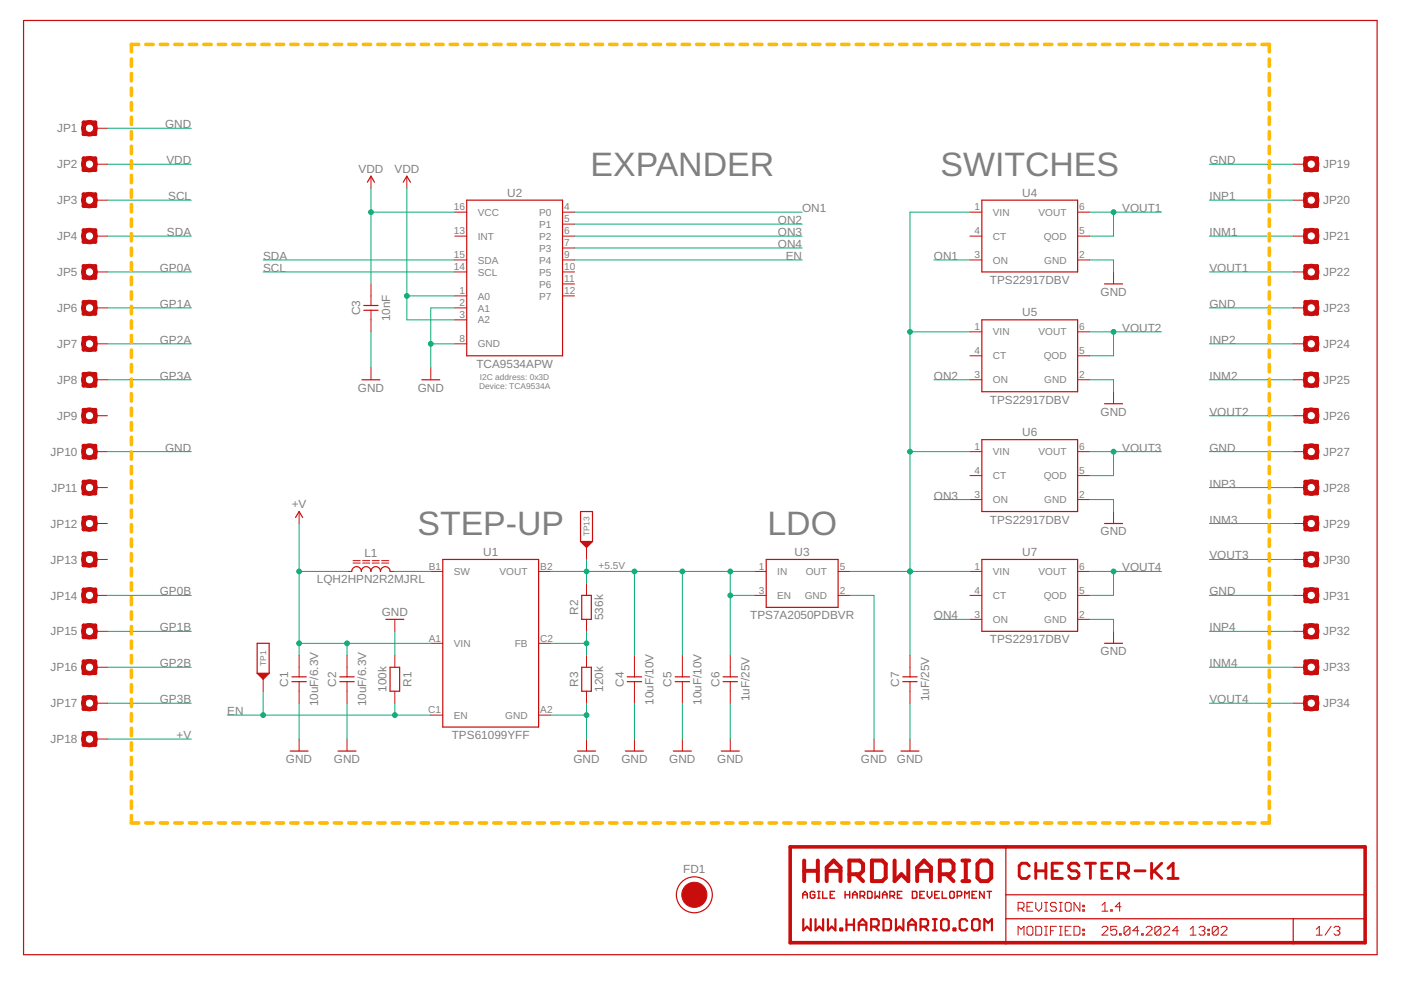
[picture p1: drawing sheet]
<svg xmlns="http://www.w3.org/2000/svg" width="297mm" height="210mm" viewBox="0 0 297 210" stroke-linecap="round" stroke-linejoin="round" font-family="sans-serif">
<g fill="none" stroke="#c90d0c" stroke-width=".61">
<path d="M218.2 183.6l-.5-.6h-1.1l-.5 .6v2.1l.5 .5h1.1l.5-.5M219.6 183v3.2M219.6 184.6h2.1M221.7 183v3.2M223.1 184.6h1.1M225.2 183h-2.1v3.2h2.1M228.7 183.6l-.5-.6h-1.1l-.5 .6v.5l.5 .5h1.1l.5 .6v.5l-.5 .5h-1.1l-.5-.5M230.1 183h2.2M231.2 183v3.2M233.6 184.6h1.1M235.8 183h-2.2v3.2h2.2M237.1 185.2h1.6l.6-.6v-1l-.6-.6h-1.6v3.2"/>
<path d="M238.2 185.2l1.1 1M240.6 184.6h2.2M244.2 183v3.2M244.7 184.6l1.6 1.6M246.3 183l-2.1 2.2M247.6 186.2h2.2M247.6 184.1l1.1-1.1v3.2"/>
</g>
<g fill="none" stroke="#c90d0c" stroke-width=".21">
<path d="M20.2 34.8h2.6M20.2 27.2h2.6M78.7 37.4v2.5M86.3 37.4v2.5M274.2 34.8h2.5M20.2 57.7h2.6M20.2 50.1h2.6M20.2 42.4h2.6M96.4 57.7h2.6M96.4 50.1h2.6M96.4 45h2.6M96.4 55.1h2.6"/>
<path d="M119.3 57.7h2.5M119.3 50.1h2.5M119.3 45h2.5M119.3 47.5h2.5M119.3 52.6h2.5M119.3 55.1h2.5M205.6 50.1h2.6M205.6 45h2.6M205.6 55.1h2.6M228.5 50.1h2.5M228.5 45h2.5M228.5 55.1h2.5"/>
<path d="M236.1 57.7v2.5M274.2 57.7h2.5M274.2 50.1h2.5M274.2 42.4h2.5M20.2 72.9h2.6M20.2 65.3h2.6M78.7 60.2v4.6M78.7 65.8v4.6M78.7 78v2.5M91.3 78v2.5M96.4 72.9h2.6M96.4 65.3h2.6"/>
<path d="M96.4 62.7h2.6M96.4 67.8h2.6M119.3 62.7h2.5M119.3 60.2h2.5M205.6 70.4h2.6M205.6 75.4h2.6M228.5 70.4h2.5M228.5 75.4h2.5M274.2 72.9h2.5M274.2 65.3h2.5M20.2 95.8h2.6M20.2 88.1h2.6"/>
<path d="M20.2 80.5h2.6M205.6 95.8h2.6M205.6 80.5h2.6M228.5 95.8h2.5M228.5 80.5h2.5M236.1 83.1v2.5M274.2 95.8h2.5M274.2 88.1h2.5M274.2 80.5h2.5M20.2 103.4h2.6M20.2 118.6h2.6M20.2 111h2.6"/>
<path d="M63.4 108.5v2.5M74.8 119.4h1.6M74.8 118.9h1.6M76.9 119.4h1.5M76.9 118.9h1.5M78.9 119.4h1.5M78.9 118.9h1.5M80.9 119.4h1.5M80.9 118.9h1.5M124.4 116.1v2.5M205.6 100.8h2.6M205.6 105.9h2.6"/>
<path d="M228.5 100.8h2.5M228.5 105.9h2.5M236.1 108.5v2.5M274.2 103.4h2.5M274.2 118.6h2.5M274.2 111h2.5M20.2 126.2h2.6M20.2 133.9h2.6M63.4 138.9v4.6M73.6 121.2h1M73.6 138.9v4.6M82.7 121.2h1"/>
<path d="M83.7 131.3v2.6M83.7 138.9v2.6M91.3 121.2h2.6M91.3 136.4h2.6M114.2 121.2h2.5M114.2 136.4h2.5M124.4 123.7v2.5M124.4 131.3v2.6M124.4 138.9v2.6M134.5 138.9v4.6M144.7 138.9v4.6M154.8 138.9v4.6"/>
<path d="M159.9 126.2h2.6M159.9 121.2h2.6M177.7 126.2h2.5M177.7 121.2h2.5M192.9 138.9v4.6M205.6 126.2h2.6M205.6 121.2h2.6M205.6 131.3h2.6M228.5 126.2h2.5M228.5 121.2h2.5M228.5 131.3h2.5M236.1 133.9v2.5"/>
<path d="M274.2 126.2h2.5M274.2 133.9h2.5M20.2 141.5h2.6M20.2 149.1h2.6M20.2 156.7h2.6M55.8 144v2.6M63.4 144.5v4.6M63.4 156.7v2.5M73.6 144.5v4.6M73.6 156.7v2.5M83.7 146.6v2.5M91.3 151.6h2.6"/>
<path d="M114.2 151.6h2.5M124.4 146.6v2.5M124.4 156.7v2.5M134.5 144.5v4.6M134.5 156.7v2.5M144.7 144.5v4.6M144.7 156.7v2.5M154.8 144.5v4.6M154.8 156.7v2.5M185.3 156.7v2.5M192.9 144.5v4.6M192.9 156.7v2.5"/>
<path d="M274.2 141.5h2.5M274.2 149.1h2.5M215.9 192.6h.9l.3-.3v-.7l-.3-.3h-.9v1.9M215.9 198.3v-1.9l.6 .6 .6-.6v1.9M216.5 192.6l.6 .6M217.7 196.7l.3-.3h.7l.3 .3v1.3l-.3 .3h-.7l-.3-.3zM217.7 192.3h.7M219 191.3h-1.3v1.9h1.3M219.6 196.4h.9l.4 .3v1.3l-.4 .3h-.9zM219.6 191.3v1.3l.6 .6 .7-.6v-1.3M221.5 198.3h.6M221.5 196.4h.6"/>
<path d="M221.5 193.2h.6M221.5 191.3h.6M221.8 191.3v1.9M221.8 196.4v1.9M222.7 197.3h.7M224 196.4h-1.3v1.9M224 191.6l-.3-.3h-.7l-.3 .3v.3l.3 .4h.7l.3 .3v.3l-.3 .3h-.7l-.3-.3M224.6 198.3h.6M224.6 196.4h.6M224.6 193.2h.6M224.6 191.3h.6M224.9 191.3v1.9"/>
<path d="M224.9 196.4v1.9M225.8 197.3h.7M225.8 191.6l.3-.3h.7l.3 .3v1.3l-.3 .3h-.7l-.3-.3zM227.1 196.4h-1.3v1.9h1.3M227.7 196.4h.9l.4 .3v1.3l-.4 .3h-.9zM229 191.3v1.9l-1.3-1.9v1.9M229.6 198h.3v.3h-.3zM229.6 197h.3v.3h-.3zM229.6 192.9h.3v.3h-.3zM229.6 191.9h.3v.4h-.3zM233.6 196.7l.4-.3h.6l.3 .3v.3l-1.3 1.3h1.3M233.6 191.9l.7-.6v1.9"/>
<path d="M233.6 193.2h1.3M235.5 192.9h.3v.3h-.3zM236.8 196.4h-1.3v.9l.6-.3h.4l.3 .3v.7l-.3 .3h-.7l-.3-.3M237.4 198h.3v.3h-.3zM237.7 192.3h-1.2l.9-1v1.9M239.6 196.7v1.3l-.4 .3h-.6l-.3-.3M239.6 196.7l-.4-.3h-.6l-.3 .3v1.3M239.6 196.7l-1.3 1.3M241.4 197.3h-1.2l.9-.9v1.9M242.1 198h.3v.3h-.3zM243 196.7l.3-.3h.6l.3 .3v.3l-1.2 1.3h1.2M246.1 196.7v1.3l-.3 .3h-.6l-.3-.3"/>
<path d="M246.1 196.7l-.3-.3h-.6l-.3 .3v1.3M246.1 196.7l-1.2 1.3M246.7 196.7l.4-.3h.6l.3 .3v.3l-1.3 1.3h1.3M249.9 197.3h-1.3l1-.9v1.9M252.3 198.3h1.3M252.3 197l.7-.6v1.9M254.2 196.7l.3-.3h.7l.3 .3v.3l-.3 .3M254.8 197.3h.4M255.2 197.3l.3 .4v.3l-.3 .3h-.7l-.3-.3M256.1 198h.3v.3h-.3zM256.1 197h.3v.3h-.3zM258.3 196.7v1.3l-.3 .3h-.7l-.3-.3"/>
<path d="M258.3 196.7l-.3-.3h-.7l-.3 .3v1.3M258.3 196.7l-1.3 1.3M258.9 196.7l.3-.3h.6l.3 .3v.3l-1.2 1.3h1.2M279.1 198.3h1.2M279.1 197l.6-.6v1.9M282.2 196.4l-1.3 1.9M282.8 196.7l.3-.3h.7l.3 .3v.3l-.3 .3M283.5 197.3h.3M283.8 197.3l.3 .4v.3l-.3 .3h-.7l-.3-.3"/>
</g>
<g fill="none" stroke="#c90d0c" stroke-width=".76">
<path d="M17.7 25.9h2.5v2.6h-2.5zM17.7 33.5h2.5v2.6h-2.5zM276.7 33.5h2.6v2.6h-2.6zM17.7 41.2h2.5v2.5h-2.5zM17.7 48.8h2.5v2.5h-2.5zM17.7 56.4h2.5v2.5h-2.5zM276.7 41.2h2.6v2.5h-2.6zM276.7 48.8h2.6v2.5h-2.6zM276.7 56.4h2.6v2.5h-2.6zM17.7 64h2.5v2.5h-2.5zM17.7 71.6h2.5v2.6h-2.5zM17.7 79.2h2.5v2.6h-2.5z"/>
<path d="M276.7 64h2.6v2.5h-2.6zM276.7 71.6h2.6v2.6h-2.6zM276.7 79.2h2.6v2.6h-2.6zM17.7 86.9h2.5v2.5h-2.5zM17.7 94.5h2.5v2.5h-2.5zM276.7 94.5h2.6v2.5h-2.6zM276.7 86.9h2.6v2.5h-2.6zM17.7 102.1h2.5v2.5h-2.5zM17.7 109.7h2.5v2.6h-2.5zM17.7 117.3h2.5v2.6h-2.5zM276.7 102.1h2.6v2.5h-2.6zM276.7 117.3h2.6v2.6h-2.6z"/>
<path d="M276.7 109.7h2.6v2.6h-2.6zM17.7 125h2.5v2.5h-2.5zM17.7 132.6h2.5v2.5h-2.5zM276.7 125h2.6v2.5h-2.6zM276.7 132.6h2.6v2.5h-2.6zM17.7 140.2h2.5v2.5h-2.5zM17.7 147.8h2.5v2.5h-2.5zM17.7 155.4h2.5v2.6h-2.5zM276.7 140.2h2.6v2.5h-2.6zM276.7 147.8h2.6v2.5h-2.6zM167.5 179.6h121.9v20.3h-121.9z"/>
</g>
<g fill="none" stroke="#c90d0c" stroke-width=".25">
<path d="M5 4.3h287v198.1h-287zM77.9 38.6l.8-1.2 .7 1.2M85.5 38.6l.8-1.2 .7 1.2M99 42.4h20.3v33h-20.3zM208.2 42.4h20.3v15.3h-20.3zM77.1 65.8h3.1M77.1 64.8h3.1M208.2 67.8h20.3v15.3h-20.3zM234.2 60.2h3.8M76.8 80.5h3.7M89.4 80.5h3.8M208.2 93.2h20.3v15.3h-20.3z"/>
<path d="M234.2 85.6h3.8M62.7 109.7l.7-1.2 .8 1.2M93.9 118.6h20.3v35.6h-20.3zM123.1 114.8v-6.3h2.5v6.3M123.1 114.8l1.3 1.3 1.2-1.3M123.1 114.8h2.5M123.3 114.9h2.1M123.5 115.1h1.7M123.6 115.2h1.5M123.7 115.3h1.3M123.8 115.4h1.1M124 115.6h.7"/>
<path d="M124.1 115.7h.5M124.2 115.8h.3M162.5 118.6h15.2v10.2h-15.2zM208.2 118.6h20.3v15.3h-20.3zM234.2 111h3.8M74.6 121.2a1.02 1.02 0 0 1 1-1.1 1.02 1.02 0 0 1 1 1.1 1.02 1.02 0 0 1 1-1.1 1.02 1.02 0 0 1 1.1 1.1 1.01 1.01 0 0 1 1-1.1 1.01 1.01 0 0 1 1 1.1 1.02 1.02 0 0 1 1-1.1 1.02 1.02 0 0 1 1 1.1M81.8 131.3h3.8M123.3 126.2h2.1v5.1h-2.1zM234.2 136.4h3.8M54.5 142.7v-6.3h2.6v6.3M54.5 142.7l1.3 1.3 1.3-1.3M54.5 142.7h2.6"/>
<path d="M54.8 142.9h2M54.9 143h1.8M55 143.1h1.6M55.2 143.3h1.2M55.3 143.4h1M55.4 143.5h.8M55.5 143.6h.5M55.7 143.8h.2M61.5 159.2h3.8M61.9 144.5h3M61.9 143.5h3M71.7 159.2h3.8"/>
<path d="M72.1 144.5h3M72.1 143.5h3M82.7 141.5h2v5.1h-2zM122.4 159.2h3.9M123.3 141.5h2.1v5.1h-2.1zM132.6 159.2h3.8M133 144.5h3M133 143.5h3M142.8 159.2h3.8M143.2 144.5h3M143.2 143.5h3M152.9 159.2h3.8"/>
<path d="M153.3 144.5h3.1M153.3 143.5h3.1M183.4 159.2h3.8M191 159.2h3.8M191.4 144.5h3.1M191.4 143.5h3.1M213.3 179.6v20.3M213.3 189.7h76.1M213.3 194.8h76.1M274.2 194.8v5.1"/>
<circle cx="147.2" cy="189.7" r="3.8"/>
</g>
<g fill="none" stroke="#c90d0c" stroke-width=".85">
<path d="M170.5 182.5v4.3M170.5 184.6h2.9M173.4 182.5v4.3M175.3 184.6h2.9M175.3 186.8v-2.9l1.4-1.4 1.5 1.4v2.9M180.1 185.4h2.2l.7-.8v-1.4l-.7-.7h-2.2v4.3M181.5 185.4l1.5 1.4M184.9 182.5h2.1l.8 .7v2.9l-.8 .7h-2.1zM189.7 182.5v4.3l1.4-1.4 1.5 1.4v-4.3M194.5 184.6h2.9M194.5 186.8v-2.9l1.4-1.4 1.5 1.4v2.9M199.3 185.4h2.1l.8-.8v-1.4l-.8-.7h-2.1v4.3"/>
<path d="M200.7 185.4l1.5 1.4M204 182.5h1.5M204 186.8h1.5M204.8 182.5v4.3M208 182.5h1.4l.8 .7v2.9l-.8 .7h-1.4l-.8-.7v-2.9z"/>
</g>
<g fill="none" stroke="#c90d0c" stroke-width=".3">
<path d="M170.2 190.4v-.9l.5-.5 .5 .5v.9M170.2 189.7h1M172.8 189.2l-.3-.2h-.5l-.2 .2v1l.2 .2h.5l.3-.2v-.5h-.5M173.4 189h.5M173.4 190.4h.5M173.6 189v1.4M174.4 189v1.4h1M176 189.7h.5M177 189h-1v1.4h1M179.2 189.7h.9M179.2 189v1.4M180.1 189v1.4"/>
<path d="M180.8 189.7h.9M180.8 190.4v-.9l.5-.5 .4 .5v.9M182.4 189.9h.7l.2-.2v-.5l-.2-.2h-.7v1.4M182.8 189.9l.5 .5M183.9 189h.8l.2 .2v1l-.2 .2h-.8zM185.5 189v1.4l.5-.5 .5 .5v-1.4M187.1 189.7h1M187.1 190.4v-.9l.5-.5 .5 .5v.9M188.7 189.9h.7l.3-.2v-.5l-.3-.2h-.7v1.4M189.2 189.9l.5 .5M190.3 189.7h.5M191.2 189h-.9v1.4h.9"/>
<path d="M193.4 189h.8l.2 .2v1l-.2 .2h-.8zM195 189.7h.5M196 189h-1v1.4h1M196.6 189v.9l.5 .5 .5-.5v-.9M198.2 189.7h.5M199.2 189h-1v1.4h1M199.8 189v1.4h.9M201.6 189h.5l.2 .2v1l-.2 .2h-.5l-.2-.2v-1zM202.9 189.9h.8l.2-.2v-.5l-.2-.2h-.8v1.4M204.5 190.4v-1.4l.5 .5 .5-.5v1.4M206.1 189.7h.5M207.1 189h-1v1.4h1"/>
<path d="M208.7 189v1.4l-1-1.4v1.4M209.3 189h.9M209.8 189v1.4"/>
</g>
<g fill="none" stroke="#c90d0c" stroke-width=".47">
<path d="M170.3 194.9v2.4l.8-.8 .8 .8v-2.4M172.9 194.9v2.4l.8-.8 .8 .8v-2.4M175.5 194.9v2.4l.8-.8 .8 .8v-2.4M178.2 196.9h.4v.4h-.4zM179.5 194.9v2.4M179.5 196.1h1.6M181.1 194.9v2.4M182.1 196.1h1.6M182.1 197.3v-1.6l.8-.8 .8 .8v1.6M184.7 196.5h1.2l.4-.4v-.8l-.4-.4h-1.2v2.4M185.5 196.5l.8 .8M187.3 194.9h1.2l.4 .4v1.6l-.4 .4h-1.2z"/>
<path d="M189.9 194.9v2.4l.8-.8 .8 .8v-2.4M192.6 196.1h1.6M192.6 197.3v-1.6l.8-.8 .8 .8v1.6M195.2 196.5h1.2l.4-.4v-.8l-.4-.4h-1.2v2.4M196 196.5l.8 .8M197.8 197.3h.8M197.8 194.9h.8M198.2 194.9v2.4M199.5 195.3l.4-.4h.8l.4 .4v1.6l-.4 .4h-.8l-.4-.4zM202.2 196.9h.4v.4h-.4zM205.1 195.3l-.4-.4h-.8l-.4 .4v1.6l.4 .4h.8l.4-.4M206.1 195.3l.4-.4h.8l.4 .4v1.6l-.4 .4h-.8l-.4-.4z"/>
<path d="M208.7 197.3v-2.4l.8 .8 .8-.8v2.4"/>
</g>
<g fill="#c90d0c" stroke="#c90d0c" stroke-width=".21">
<path d="M17.8 102.3a1.65 1.65 0 0 1 2.6 .2 1.65 1.65 0 0 1-1 2.5 1.65 1.65 0 0 1-2.1-1.6h.8a.89 .89 0 0 1 1.3-.8 .89 .89 0 0 1 .1 1.5 .89 .89 0 0 1-1.4-.5v-.2h-.8l.1-.4z" fill-rule="evenodd"/>
<path d="M17.8 125.1a1.65 1.65 0 0 1 2.6 .3 1.65 1.65 0 0 1-1 2.4 1.65 1.65 0 0 1-2.1-1.6h.8a.89 .89 0 0 1 1.3-.7 .89 .89 0 0 1 .1 1.5 .89 .89 0 0 1-1.4-.6v-.2h-.8l.1-.4z" fill-rule="evenodd"/>
<path d="M17.8 132.7a1.65 1.65 0 0 1 2.6 .3 1.65 1.65 0 0 1-1 2.4 1.65 1.65 0 0 1-2.1-1.5h.8a.89 .89 0 0 1 1.3-.8 .89 .89 0 0 1 .1 1.5 .89 .89 0 0 1-1.4-.5v-.2h-.8l.1-.5z" fill-rule="evenodd"/>
<path d="M17.8 140.3a1.65 1.65 0 0 1 2.6 .3 1.65 1.65 0 0 1-1 2.4 1.65 1.65 0 0 1-2.1-1.5h.8a.89 .89 0 0 1 1.3-.8 .89 .89 0 0 1 .1 1.5 .89 .89 0 0 1-1.4-.5v-.2h-.8l.1-.4z" fill-rule="evenodd"/>
<path d="M17.8 148a1.65 1.65 0 0 1 2.6 .2 1.65 1.65 0 0 1-1 2.5 1.65 1.65 0 0 1-2.1-1.6h.8a.89 .89 0 0 1 1.3-.8 .89 .89 0 0 1 .1 1.5 .89 .89 0 0 1-1.4-.5v-.2h-.8l.1-.4z" fill-rule="evenodd"/>
<path d="M17.8 94.6a1.65 1.65 0 0 1 2.6 .3 1.65 1.65 0 0 1-1 2.4 1.65 1.65 0 0 1-2.1-1.5h.8a.89 .89 0 0 1 1.3-.8 .89 .89 0 0 1 .1 1.5 .89 .89 0 0 1-1.4-.5v-.2h-.8l.1-.4z" fill-rule="evenodd"/>
<path d="M17.8 117.5a1.65 1.65 0 0 1 2.6 .2 1.65 1.65 0 0 1-1 2.5 1.65 1.65 0 0 1-2.1-1.6h.8a.89 .89 0 0 1 1.3-.8 .89 .89 0 0 1 .1 1.5 .89 .89 0 0 1-1.4-.5v-.2h-.8l.1-.4z" fill-rule="evenodd"/>
<path d="M17.8 109.9a1.65 1.65 0 0 1 2.6 .2 1.65 1.65 0 0 1-1 2.5 1.65 1.65 0 0 1-2.1-1.6h.8a.89 .89 0 0 1 1.3-.8 .89 .89 0 0 1 .1 1.5 .89 .89 0 0 1-1.4-.5v-.2h-.8l.1-.4z" fill-rule="evenodd"/>
<path d="M276.8 148a1.66 1.66 0 0 1 2.6 .2 1.66 1.66 0 0 1-.9 2.5 1.66 1.66 0 0 1-2.1-1.6h.7a.89 .89 0 0 1 1.3-.8 .89 .89 0 0 1 .2 1.5 .89 .89 0 0 1-1.5-.5v-.2h-.7z" fill-rule="evenodd"/>
<path d="M276.8 140.3a1.66 1.66 0 0 1 2.6 .3 1.66 1.66 0 0 1-.9 2.5 1.66 1.66 0 0 1-2.1-1.6h.7a.89 .89 0 0 1 1.3-.8 .89 .89 0 0 1 .2 1.5 .89 .89 0 0 1-1.5-.5v-.2h-.7z" fill-rule="evenodd"/>
<path d="M276.8 132.7a1.66 1.66 0 0 1 2.6 .3 1.66 1.66 0 0 1-.9 2.4 1.66 1.66 0 0 1-2.1-1.5h.7a.89 .89 0 0 1 1.3-.8 .89 .89 0 0 1 .2 1.5 .89 .89 0 0 1-1.5-.5v-.2h-.7z" fill-rule="evenodd"/>
<path d="M276.8 125.1a1.66 1.66 0 0 1 2.6 .3 1.66 1.66 0 0 1-.9 2.4 1.66 1.66 0 0 1-2.1-1.6h.7a.89 .89 0 0 1 1.3-.7 .89 .89 0 0 1 .2 1.5 .89 .89 0 0 1-1.5-.6v-.2h-.7z" fill-rule="evenodd"/>
<path d="M276.8 117.5a1.66 1.66 0 0 1 2.6 .2 1.66 1.66 0 0 1-.9 2.5 1.66 1.66 0 0 1-2.1-1.6h.7a.89 .89 0 0 1 1.3-.8 .89 .89 0 0 1 .2 1.5 .89 .89 0 0 1-1.5-.5v-.2h-.7z" fill-rule="evenodd"/>
<path d="M276.8 109.9a1.66 1.66 0 0 1 2.6 .2 1.66 1.66 0 0 1-.9 2.5 1.66 1.66 0 0 1-2.1-1.6h.7a.89 .89 0 0 1 1.3-.8 .89 .89 0 0 1 .2 1.5 .89 .89 0 0 1-1.5-.5v-.2h-.7z" fill-rule="evenodd"/>
<path d="M276.8 102.3a1.66 1.66 0 0 1 2.6 .2 1.66 1.66 0 0 1-.9 2.5 1.66 1.66 0 0 1-2.1-1.6h.7a.89 .89 0 0 1 1.3-.8 .89 .89 0 0 1 .2 1.5 .89 .89 0 0 1-1.5-.5v-.2h-.7z" fill-rule="evenodd"/>
<path d="M276.8 94.6a1.66 1.66 0 0 1 2.6 .3 1.66 1.66 0 0 1-.9 2.5 1.66 1.66 0 0 1-2.1-1.6h.7a.89 .89 0 0 1 1.3-.8 .89 .89 0 0 1 .2 1.5 .89 .89 0 0 1-1.5-.5v-.2h-.7z" fill-rule="evenodd"/>
<path d="M17.8 155.6a1.65 1.65 0 0 1 2.6 .2 1.65 1.65 0 0 1-1 2.5 1.65 1.65 0 0 1-2.1-1.6h.8a.9 .9 0 0 1 1.3-.8 .9 .9 0 0 1 .1 1.5 .9 .9 0 0 1-1.4-.5v-.2h-.8l.1-.4z" fill-rule="evenodd"/>
<path d="M17.8 87a1.65 1.65 0 0 1 2.6 .3 1.65 1.65 0 0 1-1 2.4 1.65 1.65 0 0 1-2.1-1.6h.8a.9 .9 0 0 1 1.3-.7 .9 .9 0 0 1 .1 1.5 .9 .9 0 0 1-1.4-.5v-.3h-.8l.1-.4z" fill-rule="evenodd"/>
<path d="M17.8 79.4a1.65 1.65 0 0 1 2.6 .3 1.65 1.65 0 0 1-1 2.4 1.65 1.65 0 0 1-2.1-1.6h.8a.9 .9 0 0 1 1.3-.7 .9 .9 0 0 1 .1 1.5 .9 .9 0 0 1-1.4-.5v-.3h-.8l.1-.4z" fill-rule="evenodd"/>
<path d="M17.8 71.8a1.65 1.65 0 0 1 2.6 .2 1.65 1.65 0 0 1-1 2.5 1.65 1.65 0 0 1-2.1-1.6h.8a.9 .9 0 0 1 1.3-.8 .9 .9 0 0 1 .1 1.5 .9 .9 0 0 1-1.4-.5v-.2h-.8l.1-.4z" fill-rule="evenodd"/>
<path d="M17.8 64.2a1.65 1.65 0 0 1 2.6 .2 1.65 1.65 0 0 1-1 2.5 1.65 1.65 0 0 1-2.1-1.6h.8a.9 .9 0 0 1 1.3-.8 .9 .9 0 0 1 .1 1.5 .9 .9 0 0 1-1.4-.5v-.2h-.8l.1-.4z" fill-rule="evenodd"/>
<path d="M17.8 56.5a1.65 1.65 0 0 1 2.6 .3 1.65 1.65 0 0 1-1 2.4 1.65 1.65 0 0 1-2.1-1.5h.8a.9 .9 0 0 1 1.3-.8 .9 .9 0 0 1 .1 1.5 .9 .9 0 0 1-1.4-.5v-.2h-.8l.1-.4z" fill-rule="evenodd"/>
<path d="M17.8 48.9a1.65 1.65 0 0 1 2.6 .3 1.65 1.65 0 0 1-1 2.4 1.65 1.65 0 0 1-2.1-1.5h.8a.89 .89 0 0 1 1.3-.8 .89 .89 0 0 1 .1 1.5 .89 .89 0 0 1-1.4-.5v-.2h-.8l.1-.5z" fill-rule="evenodd"/>
<path d="M17.8 41.3a1.65 1.65 0 0 1 2.6 .3 1.65 1.65 0 0 1-1 2.4 1.65 1.65 0 0 1-2.1-1.6h.8a.89 .89 0 0 1 1.3-.7 .89 .89 0 0 1 .1 1.5 .89 .89 0 0 1-1.4-.5v-.3h-.8l.1-.4z" fill-rule="evenodd"/>
<path d="M17.8 33.7a1.65 1.65 0 0 1 2.6 .2 1.65 1.65 0 0 1-1 2.5 1.65 1.65 0 0 1-2.1-1.6h.8a.89 .89 0 0 1 1.3-.8 .89 .89 0 0 1 .1 1.5 .89 .89 0 0 1-1.4-.5v-.2h-.8l.1-.4z" fill-rule="evenodd"/>
<path d="M17.8 26.1a1.65 1.65 0 0 1 2.6 .2 1.65 1.65 0 0 1-1 2.5 1.65 1.65 0 0 1-2.1-1.6h.8a.89 .89 0 0 1 1.3-.8 .89 .89 0 0 1 .1 1.5 .89 .89 0 0 1-1.4-.5v-.2h-.8l.1-.4z" fill-rule="evenodd"/>
<path d="M276.8 87a1.66 1.66 0 0 1 2.6 .3 1.66 1.66 0 0 1-.9 2.4 1.66 1.66 0 0 1-2.1-1.6h.7a.9 .9 0 0 1 1.3-.7 .9 .9 0 0 1 .2 1.5 .9 .9 0 0 1-1.5-.5v-.3h-.7z" fill-rule="evenodd"/>
<path d="M276.8 79.4a1.66 1.66 0 0 1 2.6 .3 1.66 1.66 0 0 1-.9 2.4 1.66 1.66 0 0 1-2.1-1.6h.7a.9 .9 0 0 1 1.3-.7 .9 .9 0 0 1 .2 1.5 .9 .9 0 0 1-1.5-.5v-.3h-.7z" fill-rule="evenodd"/>
<path d="M276.8 71.8a1.66 1.66 0 0 1 2.6 .2 1.66 1.66 0 0 1-.9 2.5 1.66 1.66 0 0 1-2.1-1.6h.7a.9 .9 0 0 1 1.3-.8 .9 .9 0 0 1 .2 1.5 .9 .9 0 0 1-1.5-.5v-.2h-.7z" fill-rule="evenodd"/>
<path d="M276.8 64.2a1.66 1.66 0 0 1 2.6 .2 1.66 1.66 0 0 1-.9 2.5 1.66 1.66 0 0 1-2.1-1.6h.7a.9 .9 0 0 1 1.3-.8 .9 .9 0 0 1 .2 1.5 .9 .9 0 0 1-1.5-.5v-.2h-.7z" fill-rule="evenodd"/>
<path d="M276.8 56.5a1.66 1.66 0 0 1 2.6 .3 1.66 1.66 0 0 1-.9 2.5 1.66 1.66 0 0 1-2.1-1.6h.7a.9 .9 0 0 1 1.3-.8 .9 .9 0 0 1 .2 1.5 .9 .9 0 0 1-1.5-.5v-.2h-.7z" fill-rule="evenodd"/>
<path d="M276.8 48.9a1.66 1.66 0 0 1 2.6 .3 1.66 1.66 0 0 1-.9 2.4 1.66 1.66 0 0 1-2.1-1.5h.7a.89 .89 0 0 1 1.3-.8 .89 .89 0 0 1 .2 1.5 .89 .89 0 0 1-1.5-.5v-.2h-.7z" fill-rule="evenodd"/>
<path d="M276.8 41.3a1.66 1.66 0 0 1 2.6 .3 1.66 1.66 0 0 1-.9 2.4 1.66 1.66 0 0 1-2.1-1.6h.7a.89 .89 0 0 1 1.3-.7 .89 .89 0 0 1 .2 1.5 .89 .89 0 0 1-1.5-.5v-.3h-.7z" fill-rule="evenodd"/>
<path d="M276.8 33.7a1.66 1.66 0 0 1 2.6 .2 1.66 1.66 0 0 1-.9 2.5 1.66 1.66 0 0 1-2.1-1.6h.7a.89 .89 0 0 1 1.3-.8 .89 .89 0 0 1 .2 1.5 .89 .89 0 0 1-1.5-.5v-.2h-.7z" fill-rule="evenodd"/>
<circle cx="147.2" cy="189.7" r="2.67"/>
</g>
<g fill="none" stroke="#0dab76" stroke-width=".21">
<path d="M22.8 34.8h17.8M22.8 27.2h17.8M78.7 39.9v20.3M86.3 39.9v27.9h10.1M256.4 34.8h17.8M22.8 50.1h17.8M22.8 57.7h17.8M22.8 42.4h17.8M55.8 55.1h40.6M55.8 57.7h40.6M78.7 45h17.7M121.8 55.1h48.3"/>
<path d="M121.8 45h48.3M121.8 50.1h48.3M121.8 47.5h48.3M121.8 52.6h48.3M198 55.1h7.6M205.6 45h-12.7v93.9M231 55.1h5.1v2.6M231 45h15.3M236.1 45v5.1h-5.1M256.4 50.1h17.8M256.4 57.7h17.8M256.4 42.4h17.8"/>
<path d="M22.8 65.3h17.8M22.8 72.9h17.8M78.7 70.4v7.6M86.3 62.7h10.1M91.3 72.9h5.1M96.4 65.3h-5.1v12.7M192.9 70.4h12.7M231 70.4h15.3M236.1 70.4v5h-5.1M256.4 65.3h17.8M256.4 72.9h17.8M22.8 95.8h17.8"/>
<path d="M22.8 80.5h17.8M192.9 95.8h12.7M198 80.5h7.6M231 95.8h15.3M231 80.5h5.1v2.6M236.1 95.8v5h-5.1M256.4 95.8h17.8M256.4 80.5h17.8M256.4 88.1h17.8M63.4 111v27.9M124.4 118.6v5.1M198 105.9h7.6"/>
<path d="M231 105.9h5.1v2.6M256.4 111h17.8M256.4 103.4h17.8M256.4 118.6h17.8M22.8 126.2h17.8M22.8 133.9h17.8M63.4 136.4h27.9M63.4 121.2h10.2M73.6 136.4v2.5M83.7 133.9v5M83.7 121.2h7.6M116.7 136.4h7.7"/>
<path d="M116.7 121.2h43.2M124.4 133.9v5M134.5 121.2v17.7M144.7 121.2v17.7M154.8 126.2h5.1M154.8 121.2v17.7M180.2 126.2h5.1v30.5M180.2 121.2h25.4M198 131.3h7.6M231 131.3h5.1v2.6M231 121.2h15.3M236.1 121.2v5h-5.1"/>
<path d="M256.4 126.2h17.8M256.4 133.9h17.8M22.8 141.5h17.8M22.8 149.1h17.8M22.8 156.7h17.8M48.2 151.6h43.1M55.8 146.6v5M63.4 149.1v7.6M73.6 149.1v7.6M83.7 149.1v2.5M116.7 151.6h7.7M124.4 149.1v7.6"/>
<path d="M134.5 149.1v7.6M144.7 149.1v7.6M154.8 149.1v7.6M192.9 149.1v7.6M256.4 141.5h17.8M256.4 149.1h17.8"/>
</g>
<g fill="#0dab76" stroke="#0dab76" stroke-width=".21">
<circle cx="91.3" cy="72.9" r=".51"/>
<circle cx="124.4" cy="151.6" r=".51"/>
<circle cx="78.7" cy="45" r=".51"/>
<circle cx="86.3" cy="62.7" r=".51"/>
<circle cx="63.4" cy="136.4" r=".51"/>
<circle cx="73.6" cy="136.4" r=".51"/>
<circle cx="63.4" cy="121.2" r=".51"/>
<circle cx="192.9" cy="95.8" r=".51"/>
<circle cx="192.9" cy="121.2" r=".51"/>
<circle cx="192.9" cy="70.4" r=".51"/>
<circle cx="83.7" cy="151.6" r=".51"/>
<circle cx="55.8" cy="151.6" r=".51"/>
<circle cx="236.1" cy="45" r=".51"/>
<circle cx="236.1" cy="70.4" r=".51"/>
<circle cx="236.1" cy="95.8" r=".51"/>
<circle cx="236.1" cy="121.2" r=".51"/>
<circle cx="134.5" cy="121.2" r=".51"/>
<circle cx="144.7" cy="121.2" r=".51"/>
<circle cx="124.4" cy="121.2" r=".51"/>
<circle cx="154.8" cy="126.2" r=".51"/>
<circle cx="154.8" cy="121.2" r=".51"/>
<circle cx="124.4" cy="136.4" r=".51"/>
</g>
<g fill="none" stroke="#ffba08" stroke-width=".76">
<path d="M27.9 12.5v1.6M27.9 15.6v1.5M27.9 18.7v1.5M29.4 9.4h-1.5v1.6M30.9 9.4h1.6M34 9.4h1.5M37.1 9.4h1.5M40.2 9.4h1.5M43.2 9.4h1.6M46.3 9.4h1.5M49.4 9.4h1.5M52.4 9.4h1.6"/>
<path d="M55.5 9.4h1.6M58.6 9.4h1.5M61.7 9.4h1.5M64.7 9.4h1.6M67.8 9.4h1.6M70.9 9.4h1.5M74 9.4h1.5M77 9.4h1.6M80.1 9.4h1.5M83.2 9.4h1.5M86.3 9.4h1.5M89.3 9.4h1.6"/>
<path d="M92.4 9.4h1.5M95.5 9.4h1.5M98.5 9.4h1.6M101.6 9.4h1.6M104.7 9.4h1.5M107.8 9.4h1.5M110.8 9.4h1.6M113.9 9.4h1.5M117 9.4h1.5M120.1 9.4h1.5M123.1 9.4h1.6M126.2 9.4h1.5"/>
<path d="M129.3 9.4h1.5M132.3 9.4h1.6M135.4 9.4h1.6M138.5 9.4h1.5M141.6 9.4h1.5M144.6 9.4h1.6M147.7 9.4h1.6M150.8 9.4h1.5M153.9 9.4h1.5M156.9 9.4h1.6M160 9.4h1.5M163.1 9.4h1.5"/>
<path d="M166.2 9.4h1.5M169.2 9.4h1.6M172.3 9.4h1.5M175.4 9.4h1.5M178.4 9.4h1.6M181.5 9.4h1.6M184.6 9.4h1.5M187.7 9.4h1.5M190.7 9.4h1.6M193.8 9.4h1.6M196.9 9.4h1.5M200 9.4h1.5"/>
<path d="M203 9.4h1.6M206.1 9.4h1.5M209.2 9.4h1.5M212.2 9.4h1.6M215.3 9.4h1.6M218.4 9.4h1.5M221.5 9.4h1.5M224.5 9.4h1.6M227.6 9.4h1.6M230.7 9.4h1.5M233.8 9.4h1.5M236.8 9.4h1.6"/>
<path d="M239.9 9.4h1.5M243 9.4h1.5M246.1 9.4h1.5M249.1 9.4h1.6M252.2 9.4h1.5M255.3 9.4h1.5M258.3 9.4h1.6M261.4 9.4h1.6M264.5 9.4h1.5M267.6 9.4h1.5v1.6M269.1 12.5v1.6M269.1 15.6v1.5"/>
<path d="M269.1 18.7v1.5M27.9 21.8v1.5M27.9 24.8v1.6M27.9 27.9v1.6M27.9 31v1.6M27.9 34.1v1.6M27.9 37.2v1.5M269.1 21.8v1.5M269.1 24.8v1.6M269.1 27.9v1.6M269.1 31v1.6M269.1 34.1v1.6"/>
<path d="M269.1 37.2v1.5M27.9 40.3v1.5M27.9 43.3v1.6M27.9 46.4v1.6M27.9 49.5v1.6M27.9 52.6v1.6M27.9 55.7v1.6M27.9 58.8v1.5M269.1 40.3v1.5M269.1 43.3v1.6M269.1 46.4v1.6M269.1 49.5v1.6"/>
<path d="M269.1 52.6v1.6M269.1 55.7v1.6M269.1 58.8v1.5M27.9 61.9v1.5M27.9 64.9v1.6M27.9 68v1.6M27.9 71.1v1.6M27.9 74.2v1.6M27.9 77.3v1.5M269.1 61.9v1.5M269.1 64.9v1.6M269.1 68v1.6"/>
<path d="M269.1 71.1v1.6M269.1 74.2v1.6M269.1 77.3v1.5M27.9 80.4v1.5M27.9 83.5v1.5M27.9 86.6v1.5M27.9 89.6v1.6M27.9 92.7v1.6M27.9 95.8v1.6M27.9 98.9v1.5M269.1 80.4v1.5M269.1 83.5v1.5"/>
<path d="M269.1 86.6v1.5M269.1 89.6v1.6M269.1 92.7v1.6M269.1 95.8v1.6M269.1 98.9v1.5M27.9 102v1.5M27.9 105.1v1.5M27.9 108.1v1.6M27.9 111.2v1.6M27.9 114.3v1.6M27.9 117.4v1.6M269.1 102v1.5"/>
<path d="M269.1 105.1v1.5M269.1 108.1v1.6M269.1 111.2v1.6M269.1 114.3v1.6M269.1 117.4v1.6M27.9 120.5v1.5M27.9 123.6v1.5M27.9 126.6v1.6M27.9 129.7v1.6M27.9 132.8v1.6M27.9 135.9v1.6M27.9 139v1.5"/>
<path d="M269.1 120.5v1.5M269.1 123.6v1.5M269.1 126.6v1.6M269.1 129.7v1.6M269.1 132.8v1.6M269.1 135.9v1.6M269.1 139v1.5M27.9 142.1v1.5M27.9 145.2v1.5M27.9 148.3v1.5M27.9 151.3v1.6M27.9 154.4v1.6"/>
<path d="M27.9 157.5v1.6M269.1 142.1v1.5M269.1 145.2v1.5M269.1 148.3v1.5M269.1 151.3v1.6M269.1 154.4v1.6M269.1 157.5v1.6M27.9 172.9v1.6h1.5M27.9 160.6v1.5M27.9 163.7v1.5M27.9 166.8v1.5M27.9 169.8v1.6"/>
<path d="M30.9 174.5h1.6M34 174.5h1.5M37.1 174.5h1.5M40.2 174.5h1.5M43.2 174.5h1.6M46.3 174.5h1.5M49.4 174.5h1.5M52.4 174.5h1.6M55.5 174.5h1.6M58.6 174.5h1.5M61.7 174.5h1.5M64.7 174.5h1.6"/>
<path d="M67.8 174.5h1.6M70.9 174.5h1.5M74 174.5h1.5M77 174.5h1.6M80.1 174.5h1.5M83.2 174.5h1.5M86.3 174.5h1.5M89.3 174.5h1.6M92.4 174.5h1.5M95.5 174.5h1.5M98.5 174.5h1.6M101.6 174.5h1.6"/>
<path d="M104.7 174.5h1.5M107.8 174.5h1.5M110.8 174.5h1.6M113.9 174.5h1.5M117 174.5h1.5M120.1 174.5h1.5M123.1 174.5h1.6M126.2 174.5h1.5M129.3 174.5h1.5M132.3 174.5h1.6M135.4 174.5h1.6M138.5 174.5h1.5"/>
<path d="M141.6 174.5h1.5M144.6 174.5h1.6M147.7 174.5h1.6M150.8 174.5h1.5M153.9 174.5h1.5M156.9 174.5h1.6M160 174.5h1.5M163.1 174.5h1.5M166.2 174.5h1.5M169.2 174.5h1.6M172.3 174.5h1.5M175.4 174.5h1.5"/>
<path d="M178.4 174.5h1.6M181.5 174.5h1.6M184.6 174.5h1.5M187.7 174.5h1.5M190.7 174.5h1.6M193.8 174.5h1.6M196.9 174.5h1.5M200 174.5h1.5M203 174.5h1.6M206.1 174.5h1.5M209.2 174.5h1.5M212.2 174.5h1.6"/>
<path d="M215.3 174.5h1.6M218.4 174.5h1.5M221.5 174.5h1.5M224.5 174.5h1.6M227.6 174.5h1.6M230.7 174.5h1.5M233.8 174.5h1.5M236.8 174.5h1.6M239.9 174.5h1.5M243 174.5h1.5M246.1 174.5h1.5M249.1 174.5h1.6"/>
<path d="M252.2 174.5h1.5M255.3 174.5h1.5M258.3 174.5h1.6M261.4 174.5h1.6M264.5 174.5h1.5M269.1 160.6v1.5M269.1 163.7v1.5M269.1 166.8v1.5M269.1 169.8v1.6M269.1 172.9v1.6h-1.5"/>
</g>
<g font-size="7.2" fill="#808080">
<text x="125.2" y="37.4">EXPANDER</text>
<text x="199.4" y="37.4">SWITCHES</text>
<text x="88.5" y="113.5">STEP-UP</text>
<text x="162.7" y="113.5">LDO</text>
</g>
<g font-size="2.5" fill="#808080">
<text x="12.1" y="28.1">JP1</text>
<text x="35" y="27.2">GND</text>
<text x="12.1" y="35.7">JP2</text>
<text x="35.3" y="34.8">VDD</text>
<text x="256.4" y="34.8">GND</text>
<text x="280.5" y="35.7">JP19</text>
<text x="76" y="36.6">VDD</text>
<text x="83.6" y="36.6">VDD</text>
<text x="107.5" y="41.7">U2</text>
<text x="216.7" y="41.7">U4</text>
<text x="12.1" y="43.3">JP3</text>
<text x="35.7" y="42.4">SCL</text>
<text x="164.9" y="47.5">ON2</text>
<text x="170.1" y="45">ON1</text>
<text x="237.9" y="45">VOUT1</text>
<text x="256.4" y="42.4">INP1</text>
<text x="280.5" y="43.3">JP20</text>
<text x="12.1" y="50.9">JP4</text>
<text x="35.4" y="50">SDA</text>
<text x="164.9" y="50">ON3</text>
<text x="164.9" y="52.6">ON4</text>
<text x="256.4" y="50">INM1</text>
<text x="280.5" y="50.9">JP21</text>
<text x="12.1" y="58.6">JP5</text>
<text x="33.9" y="57.7">GP0A</text>
<text x="55.8" y="55.1">SDA</text>
<text x="55.8" y="57.7">SCL</text>
<text x="166.6" y="55.1">EN</text>
<text x="198" y="55.1">ON1</text>
<text x="256.4" y="57.7">VOUT1</text>
<text x="280.5" y="58.6">JP22</text>
<text x="33.9" y="65.3">GP1A</text>
<text x="209.9" y="60.2">TPS22917DBV</text>
<text x="233.3" y="62.7">GND</text>
<text x="256.4" y="65.3">GND</text>
<text x="12.1" y="66.2">JP6</text>
<text x="76.4" y="66.9" transform="rotate(-90 76.4 66.9)">C3</text>
<text x="82.7" y="68.1" transform="rotate(-90 82.7 68.1)">10nF</text>
<text x="216.7" y="67.1">U5</text>
<text x="237.9" y="70.4">VOUT2</text>
<text x="280.5" y="66.2">JP23</text>
<text x="12.1" y="73.8">JP7</text>
<text x="33.9" y="72.9">GP2A</text>
<text x="101" y="78">TCA9534APW</text>
<text x="256.4" y="72.9">INP2</text>
<text x="280.5" y="73.8">JP24</text>
<text x="12.1" y="81.4">JP8</text>
<text x="33.9" y="80.5">GP3A</text>
<text x="75.9" y="83.1">GND</text>
<text x="88.6" y="83.1">GND</text>
<text x="198" y="80.5">ON2</text>
<text x="256.4" y="80.5">INM2</text>
<text x="280.5" y="81.4">JP25</text>
<text x="12.1" y="89">JP9</text>
<text x="209.9" y="85.6">TPS22917DBV</text>
<text x="233.3" y="88.1">GND</text>
<text x="256.4" y="88.1">VOUT2</text>
<text x="280.5" y="89">JP26</text>
<text x="35" y="95.8">GND</text>
<text x="216.7" y="92.5">U6</text>
<text x="237.9" y="95.8">VOUT3</text>
<text x="256.4" y="95.8">GND</text>
<text x="10.7" y="96.6">JP10</text>
<text x="280.5" y="96.6">JP27</text>
<text x="10.9" y="104.3">JP11</text>
<text x="61.8" y="107.7">+V</text>
<text x="198" y="105.9">ON3</text>
<text x="256.4" y="103.4">INP3</text>
<text x="280.5" y="104.3">JP28</text>
<text x="10.7" y="111.9">JP12</text>
<text x="209.9" y="111">TPS22917DBV</text>
<text x="233.3" y="113.5">GND</text>
<text x="256.4" y="111">INM3</text>
<text x="280.5" y="111.9">JP29</text>
<text x="10.7" y="119.5">JP13</text>
<text x="77.3" y="118.1">L1</text>
<text x="102.5" y="117.9">U1</text>
<text x="168.5" y="117.9">U3</text>
<text x="216.7" y="117.9">U7</text>
<text x="256.4" y="118.6">VOUT3</text>
<text x="280.5" y="119.5">JP30</text>
<text x="67.2" y="123.7">LQH2HPN2R2MJRL</text>
<text x="237.9" y="121.2">VOUT4</text>
<text x="10.7" y="127.1">JP14</text>
<text x="33.9" y="126.2">GP0B</text>
<text x="81" y="130.5">GND</text>
<text x="122.6" y="130.4" transform="rotate(-90 122.6 130.4)">R2</text>
<text x="127.9" y="131.5" transform="rotate(-90 127.9 131.5)">536k</text>
<text x="159" y="131.3">TPS7A2050PDBVR</text>
<text x="198" y="131.3">ON4</text>
<text x="256.4" y="126.2">GND</text>
<text x="280.5" y="127.1">JP31</text>
<text x="10.7" y="134.7">JP15</text>
<text x="33.9" y="133.9">GP1B</text>
<text x="209.9" y="136.4">TPS22917DBV</text>
<text x="256.4" y="133.9">INP4</text>
<text x="280.5" y="134.7">JP32</text>
<text x="10.7" y="142.4">JP16</text>
<text x="33.9" y="141.5">GP2B</text>
<text x="233.3" y="138.9">GND</text>
<text x="256.4" y="141.5">INM4</text>
<text x="280.5" y="142.4">JP33</text>
<text x="10.7" y="150">JP17</text>
<text x="33.9" y="149.1">GP3B</text>
<text x="61.1" y="145.6" transform="rotate(-90 61.1 145.6)">C1</text>
<text x="67.5" y="149.8" transform="rotate(-90 67.5 149.8)">10uF/6.3V</text>
<text x="71.3" y="145.6" transform="rotate(-90 71.3 145.6)">C2</text>
<text x="77.6" y="149.8" transform="rotate(-90 77.6 149.8)">10uF/6.3V</text>
<text x="81.9" y="146.7" transform="rotate(-90 81.9 146.7)">100k</text>
<text x="87.3" y="145.6" transform="rotate(-90 87.3 145.6)">R1</text>
<text x="122.6" y="145.6" transform="rotate(-90 122.6 145.6)">R3</text>
<text x="127.9" y="146.7" transform="rotate(-90 127.9 146.7)">120k</text>
<text x="132.2" y="145.6" transform="rotate(-90 132.2 145.6)">C4</text>
<text x="138.6" y="149.4" transform="rotate(-90 138.6 149.4)">10uF/10V</text>
<text x="142.4" y="145.6" transform="rotate(-90 142.4 145.6)">C5</text>
<text x="148.7" y="149.4" transform="rotate(-90 148.7 149.4)">10uF/10V</text>
<text x="152.5" y="145.6" transform="rotate(-90 152.5 145.6)">C6</text>
<text x="158.9" y="148.7" transform="rotate(-90 158.9 148.7)">1uF/25V</text>
<text x="190.6" y="145.6" transform="rotate(-90 190.6 145.6)">C7</text>
<text x="197" y="148.7" transform="rotate(-90 197 148.7)">1uF/25V</text>
<text x="256.4" y="149.1">VOUT4</text>
<text x="280.5" y="150">JP34</text>
<text x="48.2" y="151.6">EN</text>
<text x="10.7" y="157.6">JP18</text>
<text x="37.4" y="156.7">+V</text>
<text x="60.6" y="161.8">GND</text>
<text x="70.8" y="161.8">GND</text>
<text x="95.8" y="156.7">TPS61099YFF</text>
<text x="121.6" y="161.8">GND</text>
<text x="131.7" y="161.8">GND</text>
<text x="141.9" y="161.8">GND</text>
<text x="152.1" y="161.8">GND</text>
<text x="182.5" y="161.8">GND</text>
<text x="190.2" y="161.8">GND</text>
<text x="144.9" y="185.1">FD1</text>
</g>
<g font-size="2.1" fill="#808080">
<text x="96.2" y="44.6">16</text>
<text x="101.3" y="45.7">VCC</text>
<text x="114.3" y="45.7">P0</text>
<text x="119.6" y="44.6">4</text>
<text x="119.6" y="47.2">5</text>
<text x="206.6" y="44.6">1</text>
<text x="210.5" y="45.7">VIN</text>
<text x="220.2" y="45.7">VOUT</text>
<text x="228.8" y="44.6">6</text>
<text x="96.2" y="49.7">13</text>
<text x="101.3" y="50.8">INT</text>
<text x="114.3" y="48.3">P1</text>
<text x="114.3" y="50.8">P2</text>
<text x="114.3" y="53.4">P3</text>
<text x="119.6" y="49.7">6</text>
<text x="119.6" y="52.2">7</text>
<text x="206.6" y="49.7">4</text>
<text x="210.5" y="50.8">CT</text>
<text x="221.3" y="50.8">QOD</text>
<text x="228.8" y="49.7">5</text>
<text x="96.2" y="57.3">14</text>
<text x="96.2" y="54.8">15</text>
<text x="101.3" y="58.4">SCL</text>
<text x="101.3" y="55.9">SDA</text>
<text x="114.3" y="55.9">P4</text>
<text x="114.3" y="58.4">P5</text>
<text x="119.6" y="54.8">9</text>
<text x="119.6" y="57.3">10</text>
<text x="119.6" y="59.9">11</text>
<text x="206.6" y="54.8">3</text>
<text x="210.5" y="55.9">ON</text>
<text x="221.4" y="55.9">GND</text>
<text x="228.8" y="54.8">2</text>
<text x="97.4" y="62.4">1</text>
<text x="97.4" y="64.9">2</text>
<text x="101.3" y="63.5">A0</text>
<text x="114.3" y="61">P6</text>
<text x="114.3" y="63.5">P7</text>
<text x="119.6" y="62.4">12</text>
<text x="97.4" y="67.5">3</text>
<text x="101.3" y="66">A1</text>
<text x="101.3" y="68.6">A2</text>
<text x="206.6" y="70">1</text>
<text x="210.5" y="71.1">VIN</text>
<text x="220.2" y="71.1">VOUT</text>
<text x="228.8" y="70">6</text>
<text x="97.4" y="72.5">8</text>
<text x="101.3" y="73.7">GND</text>
<text x="206.6" y="75.1">4</text>
<text x="210.5" y="76.2">CT</text>
<text x="221.3" y="76.2">QOD</text>
<text x="228.8" y="75.1">5</text>
<text x="206.6" y="80.2">3</text>
<text x="210.5" y="81.3">ON</text>
<text x="221.4" y="81.3">GND</text>
<text x="228.8" y="80.2">2</text>
<text x="206.6" y="95.4">1</text>
<text x="228.8" y="95.4">6</text>
<text x="206.6" y="100.5">4</text>
<text x="210.5" y="96.5">VIN</text>
<text x="210.5" y="101.6">CT</text>
<text x="220.2" y="96.5">VOUT</text>
<text x="221.3" y="101.6">QOD</text>
<text x="228.8" y="100.5">5</text>
<text x="206.6" y="105.6">3</text>
<text x="210.5" y="106.7">ON</text>
<text x="221.4" y="106.7">GND</text>
<text x="228.8" y="105.6">2</text>
<text x="90.9" y="120.8">B1</text>
<text x="96.2" y="121.9">SW</text>
<text x="105.9" y="121.9">VOUT</text>
<text x="114.6" y="120.8">B2</text>
<text x="126.9" y="120.6">+5.5V</text>
<text x="160.9" y="120.8">1</text>
<text x="160.9" y="125.9">3</text>
<text x="164.8" y="121.9">IN</text>
<text x="170.8" y="121.9">OUT</text>
<text x="178" y="125.9">2</text>
<text x="178" y="120.8">5</text>
<text x="206.6" y="120.8">1</text>
<text x="206.6" y="125.9">4</text>
<text x="210.5" y="121.9">VIN</text>
<text x="220.2" y="121.9">VOUT</text>
<text x="228.8" y="120.8">6</text>
<text x="228.8" y="125.9">5</text>
<text x="164.8" y="127">EN</text>
<text x="170.6" y="127">GND</text>
<text x="206.6" y="131">3</text>
<text x="210.5" y="127">CT</text>
<text x="221.3" y="127">QOD</text>
<text x="228.8" y="131">2</text>
<text x="90.9" y="136">A1</text>
<text x="96.2" y="137.2">VIN</text>
<text x="109.1" y="137.2">FB</text>
<text x="114.6" y="136">C2</text>
<text x="210.5" y="132.1">ON</text>
<text x="221.4" y="132.1">GND</text>
<text x="90.8" y="151.3">C1</text>
<text x="96.2" y="152.4">EN</text>
<text x="107.1" y="152.4">GND</text>
<text x="114.6" y="151.3">A2</text>
</g>
<g font-size="1.8" fill="#808080">
<text x="101.6" y="82.4">Device: TCA9534A</text>
<text x="101.8" y="80.5">I2C address: 0x3D</text>
<text x="125" y="113.7" transform="rotate(-90 125 113.7)">TP13</text>
<text x="56.4" y="141.2" transform="rotate(-90 56.4 141.2)">TP1</text>
</g>
</svg>
